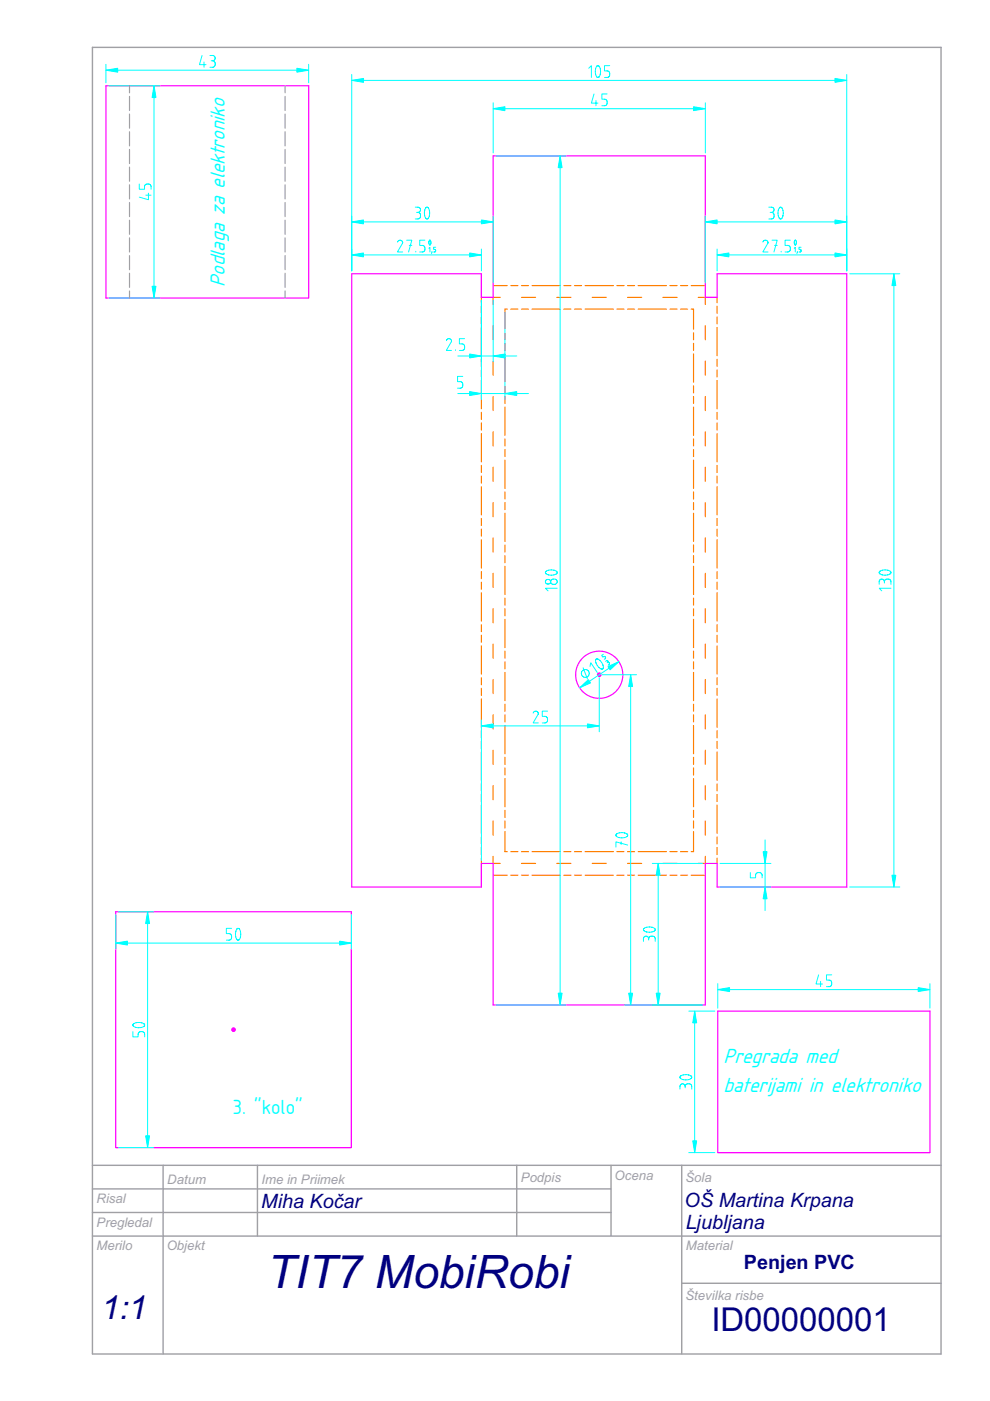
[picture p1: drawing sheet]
<svg xmlns="http://www.w3.org/2000/svg" width="210mm" height="297mm" viewBox="0 0 210 297" stroke-linecap="round" stroke-linejoin="round" font-family="sans-serif">
<g fill="none" stroke="#ff7f00" stroke-width=".25">
<path d="M102.1 63.1v1.1M102.1 64.9v1.5M102.1 67.2v1.5M102.1 69.4v6M102.1 76.2v1.5M102.1 78.4v1.5M104.6 69.1v3M104.6 76.6v3M104.6 60.6h3M106.1 63.1h-1.5v1.5M107.1 70.6v1.5M107.1 72.8v1.5"/>
<path d="M107.1 75.1v6M107.6 65.6h-.5v4.2M108.3 60.6h1.5M108.3 65.6h1.5M110.6 63.1h3M110.6 60.6h1.5M110.6 65.6h1.5M112.8 60.6h6M112.8 65.6h6M118.1 63.1h3M119.6 60.6h1.5M119.6 65.6h1.5"/>
<path d="M121.8 60.6h1.5M121.8 65.6h1.5M124.1 60.6h6M124.1 65.6h6M125.6 63.1h3M130.8 60.6h1.5M130.8 65.6h1.5M133.1 63.1h2.9M133.1 60.6h1.4M133.1 65.6h1.4M135.3 60.6h6M135.3 65.6h6"/>
<path d="M140.5 63.1h3M142 60.6h1.5M142 65.6h1.5M144.3 60.6h1.5M144.3 65.6h1.5M146.5 60.6h3M146.5 65.6h.5v4.2M147 70.6v1.5M147 72.8v1.5M147 75.1v6M148 63.1h1.5v1.5M149.5 69.1v3"/>
<path d="M149.5 76.6v3M152 63.1v1.1M152 64.9v1.5M152 67.2v1.5M152 69.4v6M152 76.2v1.5M152 78.4v1.5M102.1 80.7v6M102.1 87.4v1.5M102.1 89.7v1.5M102.1 91.9v6M102.1 98.7v1.5"/>
<path d="M104.6 84.1v3M104.6 91.6v3M104.6 99.1v3M107.1 81.8v1.5M107.1 84.1v1.5M107.1 86.3v6M107.1 93.1v1.5M107.1 95.3v1.5M107.1 97.6v6M147 81.8v1.5M147 84.1v1.5M147 86.3v6"/>
<path d="M147 93.1v1.5M147 95.3v1.5M147 97.6v6M149.5 84.1v3M149.5 91.6v3M149.5 99.1v3M152 80.7v6M152 87.4v1.5M152 89.7v1.5M152 91.9v6M152 98.7v1.5M102.1 100.9v1.5"/>
<path d="M102.1 103.2v6M102.1 109.9v1.5M102.1 112.2v1.5M102.1 114.4v6M104.6 106.6v3M104.6 114.1v3M107.1 104.3v1.5M107.1 106.6v1.5M107.1 108.8v6M107.1 115.6v1.5M107.1 117.8v1.5M147 104.3v1.5"/>
<path d="M147 106.6v1.5M147 108.8v6M147 115.6v1.5M147 117.8v1.5M149.5 106.6v3M149.5 114.1v3M152 100.9v1.5M152 103.2v6M152 109.9v1.5M152 112.2v1.5M152 114.4v6M102.1 121.2v1.5"/>
<path d="M102.1 123.4v1.5M102.1 125.7v6M102.1 132.4v1.5M102.1 134.7v1.5M102.1 136.9v6M104.6 121.6v3M104.6 129.1v3M104.6 136.6v3M107.1 120.1v6M107.1 126.8v1.5M107.1 129.1v1.5M107.1 131.3v6"/>
<path d="M107.1 138.1v1.5M147 120.1v6M147 126.8v1.5M147 129.1v1.5M147 131.3v6M147 138.1v1.5M149.5 121.6v3M149.5 129.1v3M149.5 136.6v3M152 121.2v1.5M152 123.4v1.5M152 125.7v6"/>
<path d="M152 132.4v1.5M152 134.7v1.5M152 136.9v6M102.1 143.7v1.5M102.1 145.9v1.5M102.1 148.2v6M102.1 154.9v1.5M102.1 157.2v1.5M102.1 159.4v6M104.6 144.1v3M104.6 151.6v3M104.6 159.1v3"/>
<path d="M107.1 140.3v1.5M107.1 142.6v6M107.1 149.3v1.5M107.1 151.6v1.5M107.1 153.8v6M147 140.3v1.5M147 142.6v6M147 149.3v1.5M147 151.6v1.5M147 153.8v6M149.5 144.1v3M149.5 151.6v3"/>
<path d="M149.5 159.1v3M152 143.7v1.5M152 145.9v1.5M152 148.2v6M152 154.9v1.5M152 157.2v1.5M152 159.4v6M102.1 166.2v1.5M102.1 168.4v1.5M102.1 170.7v6M102.1 177.4v1.5M102.1 179.7v1.5"/>
<path d="M104.6 166.6v3M104.6 174.1v3M107.1 160.6v1.5M107.1 162.8v1.5M107.1 165.1v6M107.1 171.8v1.5M107.1 174.1v1.5M107.1 176.3v4.3h.5M147 160.6v1.5M147 162.8v1.5M147 165.1v6M147 171.8v1.5"/>
<path d="M147 174.1v1.5M147 176.3v4.3h-.5M149.5 166.6v3M149.5 174.1v3M152 166.2v1.5M152 168.4v1.5M152 170.7v6M152 177.4v1.5M152 179.7v1.5M102.1 181.9v1.2M104.6 181.6v1.5h1.5M104.6 185.6h3"/>
<path d="M108.3 180.6h1.5M108.3 185.6h1.5M110.6 183.1h3M110.6 180.6h1.5M110.6 185.6h1.5M112.8 180.6h6M112.8 185.6h6M118.1 183.1h3M119.6 180.6h1.5M119.6 185.6h1.5M121.8 180.6h1.5M121.8 185.6h1.5"/>
<path d="M124.1 180.6h6M124.1 185.6h6M125.6 183.1h3M130.8 180.6h1.5M130.8 185.6h1.5M133.1 183.1h2.9M133.1 180.6h1.4M133.1 185.6h1.4M135.3 180.6h6M135.3 185.6h6M140.5 183.1h3M142 180.6h1.5"/>
<path d="M142 185.6h1.5M144.3 180.6h1.5M144.3 185.6h1.5M146.5 185.6h3M149.5 181.6v1.5h-1.5M152 181.9v1.2"/>
</g>
<g fill="none" stroke="#f0f" stroke-width=".25">
<path d="M22.5 18.2h42.9v45h-42.9zM74.6 58h27.5v5.1h2.5v-30.1h44.9v30.1h2.5v-5.1h27.5v130.1h-27.5v-5h-2.5v30h-44.9v-30h-2.5v5h-27.5zM24.5 193.3h50v50h-50zM152.2 214.4h45v30h-45z"/>
<circle cx="127.1" cy="143.1" r="5"/>
</g>
<g fill="#f0f" stroke="#f0f" stroke-width=".25">
<circle cx="127.1" cy="143.1" r=".38"/>
<circle cx="49.5" cy="218.3" r=".38"/>
</g>
<path d="M131.2 140.3l-8.3 5.5" fill="none" stroke="#0ff" stroke-width=".21"/>
<path d="M128.9 141.3l2.3-1-1.8 1.7z" fill="#0ff"/>
<path d="M128.9 141.3l2.3-1-1.8 1.7z" fill="#0ff" stroke="#0ff" stroke-width=".21"/>
<path d="M122.9 145.8l1.8-1.7 .5 .7z" fill="#0ff"/>
<path d="M122.9 145.8l1.8-1.7 .5 .7z" fill="#0ff" stroke="#0ff" stroke-width=".21"/>
<g fill="none" stroke="#0ff" stroke-width=".21">
<path d="M32.7 18.2v45M126.3 140a1.6 1.6 0 0 0 1.5 1.8l.1-.2M126.3 140l.1-.3h.2a2.17 2.17 0 0 1 1.3 1.9M126.3 140h.1M127.9 138.7l-.3 .3 .2 .3 .3-.1 .2 .1 .1 .3-.3 .2M123.6 141.6l1 2.4M124.4 143.6h.1M125.1 141.3l.2-.8 1.3 2.1M127.9 141.6h.1M128.4 140.2l.4-.1 .1 .3M128.9 140.4l-.2 .1M128.9 140.4l.3 .3-.3 .3"/>
<circle cx="124.1" cy="142.8" r=".83"/>
</g>
<path d="M32.7 18.2l.4 2.5h-.9z" fill="#0ff"/>
<path d="M32.7 18.2l.4 2.5h-.9z" fill="#0ff" stroke="#0ff" stroke-width=".21"/>
<path d="M32.2 60.7h.9l-.4 2.5z" fill="#0ff"/>
<path d="M32.2 60.7h.9l-.4 2.5z" fill="#0ff" stroke="#0ff" stroke-width=".21"/>
<path d="M22.5 14.9h42.9M23.1 18.2h10.8M29.5 39v1.1h1.1v-.5a.56 .56 0 0 1 .6-.6h.3a.56 .56 0 0 1 .5 .6v.5M30.9 41.4h1.1M31.5 41v1.4l-2-.6M23.1 63.2h10.8" fill="none" stroke="#0ff" stroke-width=".21"/>
<path d="M22.5 14.9l2.5-.4v.8z" fill="#0ff"/>
<path d="M22.5 14.9l2.5-.4v.8z" fill="#0ff" stroke="#0ff" stroke-width=".21"/>
<path d="M62.9 14.5l2.5 .4-2.5 .4z" fill="#0ff"/>
<path d="M62.9 14.5l2.5 .4-2.5 .4z" fill="#0ff" stroke="#0ff" stroke-width=".21"/>
<path d="M22.5 13.6v4M42.8 11.8l-.5 1.9h1.4M43.3 13.2v1.1M44.5 11.8h.6a.56 .56 0 0 1 .5 .5 .56 .56 0 0 1-.5 .6M44.8 12.9h.3M45.1 12.9a.56 .56 0 0 1 .5 .5v.3a.56 .56 0 0 1-.5 .6h-.6M65.4 13.6v4M24.5 200h50" fill="none" stroke="#0ff" stroke-width=".21"/>
<path d="M24.5 200l2.5-.5v.9z" fill="#0ff"/>
<path d="M24.5 200l2.5-.5v.9z" fill="#0ff" stroke="#0ff" stroke-width=".21"/>
<path d="M72 199.5l2.5 .5-2.5 .4z" fill="#0ff"/>
<path d="M72 199.5l2.5 .5-2.5 .4z" fill="#0ff" stroke="#0ff" stroke-width=".21"/>
<path d="M24.5 193.9v7.3M31.3 193.3v50M49.1 196.8h-1.1v1.1h.5a.56 .56 0 0 1 .6 .6v.3a.56 .56 0 0 1-.6 .5h-.5M50.2 197a1.6 1.6 0 0 0 .3 2.3l.2-.1M50.2 197l.3-.2 .2 .1a2.17 2.17 0 0 1 0 2.3M50.2 197h.1M50.7 199.2h.1M74.5 193.9v7.3" fill="none" stroke="#0ff" stroke-width=".21"/>
<path d="M31.3 193.3l.4 2.5h-.8z" fill="#0ff"/>
<path d="M31.3 193.3l.4 2.5h-.8z" fill="#0ff" stroke="#0ff" stroke-width=".21"/>
<path d="M30.9 240.8h.8l-.4 2.5z" fill="#0ff"/>
<path d="M30.9 240.8h.8l-.4 2.5z" fill="#0ff" stroke="#0ff" stroke-width=".21"/>
<path d="M25.2 193.3h7.3M28.2 218.7v1.1h1.1v-.5a.56 .56 0 0 1 .5-.6h.3a.56 .56 0 0 1 .6 .6v.5M28.3 217.1a1.63 1.63 0 0 1 2.4 .3l-.1 .2a1.66 1.66 0 0 1-2.4-.3zM28.3 217.6h.1M147.3 214.4v30M25.2 243.3h7.3" fill="none" stroke="#0ff" stroke-width=".21"/>
<path d="M147.3 214.4l.4 2.5h-.8z" fill="#0ff"/>
<path d="M147.3 214.4l.4 2.5h-.8z" fill="#0ff" stroke="#0ff" stroke-width=".21"/>
<path d="M146.9 241.9h.8l-.4 2.5z" fill="#0ff"/>
<path d="M146.9 241.9h.8l-.4 2.5z" fill="#0ff" stroke="#0ff" stroke-width=".21"/>
<path d="M146 214.4h5.6M152.2 209.8h45M144.3 228.2a1.63 1.63 0 0 1 2.4 .2l-.1 .2a1.66 1.66 0 0 1-2.4-.2zM144.3 228.7h.1M145.3 230.3a.56 .56 0 0 0-.6-.5 .56 .56 0 0 0-.5 .5v.6M145.3 230.3a.56 .56 0 0 1 .5-.5h.3a.56 .56 0 0 1 .6 .5v.6M145.3 230.3v.3M146 244.4h5.6" fill="none" stroke="#0ff" stroke-width=".21"/>
<path d="M152.2 209.8l2.5-.4v.8z" fill="#0ff"/>
<path d="M152.2 209.8l2.5-.4v.8z" fill="#0ff" stroke="#0ff" stroke-width=".21"/>
<path d="M194.7 209.4l2.5 .4-2.5 .4z" fill="#0ff"/>
<path d="M194.7 209.4l2.5 .4-2.5 .4z" fill="#0ff" stroke="#0ff" stroke-width=".21"/>
<path d="M118.8 33v180.1M152.2 208.6v5.1M173.6 206.7l-.6 1.9h1.4M174 208.1v1.1M176.3 206.7h-1.1v1.1h.6a.56 .56 0 0 1 .5 .6v.2a.56 .56 0 0 1-.5 .6h-.6M197.2 208.6v5.1" fill="none" stroke="#0ff" stroke-width=".21"/>
<path d="M118.8 33l.4 2.5h-.9z" fill="#0ff"/>
<path d="M118.8 33l.4 2.5h-.9z" fill="#0ff" stroke="#0ff" stroke-width=".21"/>
<path d="M118.3 210.6h.9l-.4 2.5z" fill="#0ff"/>
<path d="M118.3 210.6h.9l-.4 2.5z" fill="#0ff" stroke="#0ff" stroke-width=".21"/>
<g fill="none" stroke="#0ff" stroke-width=".21">
<path d="M105.2 33h14.8M74.6 47h30M115.8 121.6h.1M118 121.1a1.6 1.6 0 0 0-2.4 .3l.2 .2M118 121.1h.1M118 121.1l.1 .3-.1 .2a2.16 2.16 0 0 1-2.2 0M118.1 124.7h-2.5l.6 .6M105.2 213.1h14.8"/>
<circle cx="116.2" cy="123.3" r=".53"/>
<circle cx="117.4" cy="123.3" r=".66"/>
</g>
<path d="M74.6 47l2.5-.4v.9z" fill="#0ff"/>
<path d="M74.6 47l2.5-.4v.9z" fill="#0ff" stroke="#0ff" stroke-width=".21"/>
<path d="M102.1 46.6l2.5 .4-2.5 .5z" fill="#0ff"/>
<path d="M102.1 46.6l2.5 .4-2.5 .5z" fill="#0ff" stroke="#0ff" stroke-width=".21"/>
<path d="M74.6 45.8v11.6M74.6 54h27.5M88 43.9h.6a.56 .56 0 0 1 .6 .6 .56 .56 0 0 1-.6 .5M88.3 45h.3M88.6 45a.56 .56 0 0 1 .6 .6v.3a.56 .56 0 0 1-.6 .5h-.6M90.3 44.1a1.6 1.6 0 0 0 .3 2.3l.2-.1M90.3 44.1l.2-.2 .3 .1a2.17 2.17 0 0 1 0 2.3M90.3 44.1h.1M90.8 46.3h.1M104.6 45.8v14.1" fill="none" stroke="#0ff" stroke-width=".21"/>
<path d="M74.6 54l2.5-.4v.9z" fill="#0ff"/>
<path d="M74.6 54l2.5-.4v.9z" fill="#0ff" stroke="#0ff" stroke-width=".21"/>
<path d="M99.6 53.6l2.5 .4-2.5 .5z" fill="#0ff"/>
<path d="M99.6 53.6l2.5 .4-2.5 .5z" fill="#0ff" stroke="#0ff" stroke-width=".21"/>
<g fill="none" stroke="#0ff" stroke-width=".21">
<path d="M74.6 52.8v4.6M84.3 51.3v-.1a.54 .54 0 0 1 .7-.3 .54 .54 0 0 1 .3 .7l-1 1.8h1.1M86.2 50.9h1.1l-.7 2.5M86.8 52h.5M88.2 53.3v.1M90.1 50.9h-1.1v1.1h.5a.56 .56 0 0 1 .6 .6v.3a.56 .56 0 0 1-.6 .5h-.5M90.9 52.6l.3-.2v1M91.1 51.9h.1M91.1 51l-.2 .4 .2 .5M91.1 51h.2M91.1 51h.1M91.3 51.9h-.2"/>
<path d="M91.3 51.9h.1M91.3 51h.1M91.3 51l.1 .4-.1 .5M91.6 53.4l-.1 .4M92.4 52.4h-.5v.5h.4l.1 .2-.1 .3h-.4M102.1 52.8v4.6M149.5 47h30"/>
</g>
<path d="M177 46.6l2.5 .4-2.5 .5z" fill="#0ff"/>
<path d="M177 46.6l2.5 .4-2.5 .5z" fill="#0ff" stroke="#0ff" stroke-width=".21"/>
<path d="M149.5 47l2.5-.4v.9z" fill="#0ff"/>
<path d="M149.5 47l2.5-.4v.9z" fill="#0ff" stroke="#0ff" stroke-width=".21"/>
<path d="M149.5 45.8v14.1M152 54h27.5M163 43.9h.6a.56 .56 0 0 1 .5 .6 .56 .56 0 0 1-.5 .5M163.3 45h.3M163.6 45a.56 .56 0 0 1 .5 .6v.3a.56 .56 0 0 1-.5 .5h-.6M165.3 44.1a1.6 1.6 0 0 0 .2 2.3l.3-.1M165.3 44.1l.2-.2 .2 .1a2.17 2.17 0 0 1 .1 2.3M165.3 44.1h.1M165.8 46.3h.1M179.5 45.8v11.6" fill="none" stroke="#0ff" stroke-width=".21"/>
<path d="M177 53.6l2.5 .4-2.5 .5z" fill="#0ff"/>
<path d="M177 53.6l2.5 .4-2.5 .5z" fill="#0ff" stroke="#0ff" stroke-width=".21"/>
<path d="M152 54l2.5-.4v.9z" fill="#0ff"/>
<path d="M152 54l2.5-.4v.9z" fill="#0ff" stroke="#0ff" stroke-width=".21"/>
<g fill="none" stroke="#0ff" stroke-width=".21">
<path d="M104.6 23h44.9M152 52.8v4.6M161.8 51.3v-.1a.56 .56 0 0 1 .6-.3 .56 .56 0 0 1 .4 .4M162.8 51.4h.1M162.8 51.4l-1.1 2h1.1M163.7 50.9h1.1l-.7 2.5M164.2 52h.6M165.6 53.3v.1M167.6 50.9h-1.1v1.1h.5a.56 .56 0 0 1 .6 .6v.3a.56 .56 0 0 1-.6 .5h-.5M168.4 52.6l.2-.2v1M168.5 51l-.1 .6 .1 .3h.2M168.5 51h.1"/>
<path d="M168.6 50.9l-.1 .1M168.7 50.9h.1M168.7 50.9v.1M168.7 51.9h.1M168.7 51h.1M168.7 51l.1 .4-.1 .5M169.1 53.4l-.1 .4M169.8 52.4h-.4v.5h.3l.1 .2v.3h-.4M179.5 52.8v4.6"/>
</g>
<path d="M104.6 23l2.5-.4v.9z" fill="#0ff"/>
<path d="M104.6 23l2.5-.4v.9z" fill="#0ff" stroke="#0ff" stroke-width=".21"/>
<path d="M147 22.6l2.5 .4-2.5 .5z" fill="#0ff"/>
<path d="M147 22.6l2.5 .4-2.5 .5z" fill="#0ff" stroke="#0ff" stroke-width=".21"/>
<path d="M125.9 19.9l-.5 2h1.4M128.7 19.9h-1.1v1.1h.6a.56 .56 0 0 1 .5 .6v.3a.56 .56 0 0 1-.5 .5h-.6M104.6 21.8v10.6M126.4 21.3v1.1M149.5 21.8v10.6M189.5 58v130.1" fill="none" stroke="#0ff" stroke-width=".21"/>
<path d="M189.1 185.6h.8l-.4 2.5z" fill="#0ff"/>
<path d="M189.1 185.6h.8l-.4 2.5z" fill="#0ff" stroke="#0ff" stroke-width=".21"/>
<path d="M189.5 58l.4 2.6h-.8z" fill="#0ff"/>
<path d="M189.5 58l.4 2.6h-.8z" fill="#0ff" stroke="#0ff" stroke-width=".21"/>
<path d="M180.2 58h10.6M186.5 121.6h.1M187.5 123.3a.56 .56 0 0 0-.5-.5 .56 .56 0 0 0-.6 .5v.6M187.5 123.3a.56 .56 0 0 1 .6-.5h.2a.56 .56 0 0 1 .6 .5v.6M187.5 123.3v.3M188.8 121.1a1.6 1.6 0 0 0-2.4 .3l.1 .2M188.8 121.1h.1M188.8 121.1l.1 .3-.1 .2a2.16 2.16 0 0 1-2.3 0M188.9 124.7h-2.5l.6 .6M139.5 183.1v30M180.2 188.1h10.6" fill="none" stroke="#0ff" stroke-width=".21"/>
<path d="M139.5 183.1l.5 2.5h-.9z" fill="#0ff"/>
<path d="M139.5 183.1l.5 2.5h-.9z" fill="#0ff" stroke="#0ff" stroke-width=".21"/>
<path d="M139.1 210.6h.9l-.5 2.5z" fill="#0ff"/>
<path d="M139.1 210.6h.9l-.5 2.5z" fill="#0ff" stroke="#0ff" stroke-width=".21"/>
<path d="M162.2 178.1v15M136.6 197.3h.1M137.5 199a.56 .56 0 0 0-.5-.5 .56 .56 0 0 0-.6 .5v.6M137.5 199a.56 .56 0 0 1 .6-.5h.3a.56 .56 0 0 1 .5 .5v.6M137.5 199v.3M138.3 183.1h10.6M138.8 196.8a1.6 1.6 0 0 0-2.4 .3l.2 .2M138.8 196.8h.1M138.8 196.8l.1 .3-.1 .2a2.16 2.16 0 0 1-2.2 0M138.3 213.1h10.6" fill="none" stroke="#0ff" stroke-width=".21"/>
<path d="M162.2 188.1l.4 2.5h-.8z" fill="#0ff"/>
<path d="M162.2 188.1l.4 2.5h-.8z" fill="#0ff" stroke="#0ff" stroke-width=".21"/>
<path d="M161.8 180.6h.8l-.4 2.5z" fill="#0ff"/>
<path d="M161.8 180.6h.8l-.4 2.5z" fill="#0ff" stroke="#0ff" stroke-width=".21"/>
<path d="M97.1 83.4h15M152.7 188.1h10.8M152.7 183.1h10.8M159.1 185v1.1h1.1v-.5a.56 .56 0 0 1 .6-.6h.2a.56 .56 0 0 1 .6 .6v.5" fill="none" stroke="#0ff" stroke-width=".21"/>
<path d="M107.1 83.4l2.5-.4v.9z" fill="#0ff"/>
<path d="M107.1 83.4l2.5-.4v.9z" fill="#0ff" stroke="#0ff" stroke-width=".21"/>
<path d="M99.6 83l2.5 .4-2.5 .5z" fill="#0ff"/>
<path d="M99.6 83l2.5 .4-2.5 .5z" fill="#0ff" stroke="#0ff" stroke-width=".21"/>
<path d="M97.1 75.5h12.5M98.1 79.8h-1.1v1.1h.6a.56 .56 0 0 1 .5 .6v.2a.56 .56 0 0 1-.5 .6h-.6M102.1 63.7v21M107.1 66.2v18.5" fill="none" stroke="#0ff" stroke-width=".21"/>
<path d="M99.6 75.1l2.5 .4-2.5 .4z" fill="#0ff"/>
<path d="M99.6 75.1l2.5 .4-2.5 .4z" fill="#0ff" stroke="#0ff" stroke-width=".21"/>
<path d="M104.6 75.5l2.5-.4v.8z" fill="#0ff"/>
<path d="M104.6 75.5l2.5-.4v.8z" fill="#0ff" stroke="#0ff" stroke-width=".21"/>
<path d="M94.6 72.2l.1-.1a.54 .54 0 0 1 .7-.3 .54 .54 0 0 1 .3 .7l-1.1 1.8h1.1M96.6 74.2v.1M98.5 71.8h-1.1v1.1h.6a.56 .56 0 0 1 .5 .6v.2a.56 .56 0 0 1-.5 .6h-.6M102.1 63.7v13M104.6 63.7v13M102.1 153.9h25" fill="none" stroke="#0ff" stroke-width=".21"/>
<g fill="none" stroke="#a0a0a4" stroke-width=".25">
<path d="M27.5 18.2v1.5M60.4 18.2v1.5M27.5 20.4v3M27.5 24.2v3M27.5 27.9v3M27.5 31.7v3M27.5 35.4v3M27.5 39.2v3M60.4 20.4v3M60.4 24.2v3M60.4 27.9v3M60.4 31.7v3"/>
<path d="M60.4 35.4v3M60.4 39.2v3M27.5 42.9v3M27.5 46.7v3M27.5 50.4v3M27.5 54.2v3M27.5 57.9v3M60.4 42.9v3M60.4 46.7v3M60.4 50.4v3M60.4 54.2v3M60.4 57.9v3"/>
<path d="M27.5 61.7v1.5M60.4 61.7v1.5"/>
</g>
<path d="M124.6 153.5l2.5 .4-2.5 .4z" fill="#0ff"/>
<path d="M124.6 153.5l2.5 .4-2.5 .4z" fill="#0ff" stroke="#0ff" stroke-width=".21"/>
<path d="M102.1 153.9l2.5-.4v.8z" fill="#0ff"/>
<path d="M102.1 153.9l2.5-.4v.8z" fill="#0ff" stroke="#0ff" stroke-width=".21"/>
<path d="M102.1 152.7v29.7M113 151.2l.1-.1a.54 .54 0 0 1 .7-.3 .54 .54 0 0 1 .3 .6l-1.1 1.9h1.1M116.1 150.8h-1.1v1.1h.5a.56 .56 0 0 1 .6 .5v.3a.56 .56 0 0 1-.6 .6h-.5M127.1 143.7v11.5M133.7 143.1v70" fill="none" stroke="#0ff" stroke-width=".21"/>
<path d="M133.7 143.1l.4 2.5h-.8z" fill="#0ff"/>
<path d="M133.7 143.1l.4 2.5h-.8z" fill="#0ff" stroke="#0ff" stroke-width=".21"/>
<path d="M133.3 210.6h.8l-.4 2.5z" fill="#0ff"/>
<path d="M133.3 210.6h.8l-.4 2.5z" fill="#0ff" stroke="#0ff" stroke-width=".21"/>
<path d="M74.6 17h104.9M127.7 143.1h7.3M130.7 177.3h.1M131.7 178.5v.5M132.9 176.8a1.6 1.6 0 0 0-2.3 .3l.1 .2M133 176.8h.1M133 176.8l.1 .3-.1 .2a2.16 2.16 0 0 1-2.3 0M133.1 179.2l-2.5-.7v1.1M132.5 213.1h16.4" fill="none" stroke="#0ff" stroke-width=".21"/>
<path d="M177 16.6l2.5 .4-2.5 .5z" fill="#0ff"/>
<path d="M177 16.6l2.5 .4-2.5 .5z" fill="#0ff" stroke="#0ff" stroke-width=".21"/>
<path d="M74.6 17l2.5-.4v.9z" fill="#0ff"/>
<path d="M74.6 17l2.5-.4v.9z" fill="#0ff" stroke="#0ff" stroke-width=".21"/>
<path d="M74.6 15.8v41.6M124.8 14.5l.6-.6v2.5M126.5 14.1h.1M126.6 14h.4a1.64 1.64 0 0 1-.3 2.4l-.1-.1a2.15 2.15 0 0 1 0-2.3zM129.3 13.9h-1.1v1.1h.5a.56 .56 0 0 1 .6 .6v.3a.56 .56 0 0 1-.6 .5h-.5M179.5 15.8v41.6" fill="none" stroke="#0ff" stroke-width=".21"/>
<path d="M19.6 10h179.9v277.1h-179.9zM19.6 257.1h110M19.6 252.1h110M19.6 247.1h179.9M34.6 247.1v40M54.6 247.1v15M109.6 247.1v15M129.6 247.1v15M144.5 247.1v40M19.6 262.1h179.9M144.5 272.1h55" fill="none" stroke="#a0a0a4" stroke-width=".3"/>
<text font-size="9.8" fill="#000080" x="56.7" y="273.1">TIT7 MobiRobi</text>
<g font-size="7" fill="#000080">
<text x="21.5" y="279.6">1:1</text>
<text x="150.8" y="282.1">ID00000001</text>
</g>
<g font-size="4.2" fill="#0ff">
<text x="47.7" y="60.8" transform="rotate(-90 47.7 60.8)">Podlaga za elektroniko</text>
<text x="153.4" y="225.3">Pregrada med</text>
<text x="153.4" y="231.6">baterijami in elektroniko</text>
</g>
<g font-size="4.2" fill="#000080">
<text x="55.4" y="256.1">Miha Kočar</text>
<text x="145.2" y="255.8">OŠ Martina Krpana</text>
<text x="145.4" y="260.5">Ljubljana</text>
<text x="157.7" y="269.1">Penjen PVC</text>
</g>
<text font-size="4.1" fill="#0ff" x="49.4" y="236.2">3. &quot;kolo&quot;</text>
<g font-size="2.8" fill="#a0a0a4">
<text x="35.5" y="251">Datum</text>
<text x="55.4" y="251">Ime in Priimek</text>
<text x="110.4" y="250.5">Podpis</text>
<text x="130.3" y="250.1">Ocena</text>
<text x="145.3" y="250.6">Šola</text>
<text x="20.5" y="255.1">Risal</text>
<text x="20.5" y="260.1">Pregledal</text>
<text x="20.5" y="265.1">Merilo</text>
<text x="35.3" y="265.1">Objekt</text>
<text x="145.4" y="265.1">Material</text>
<text x="145.3" y="275.6">Številka risbe</text>
</g>
</svg>
